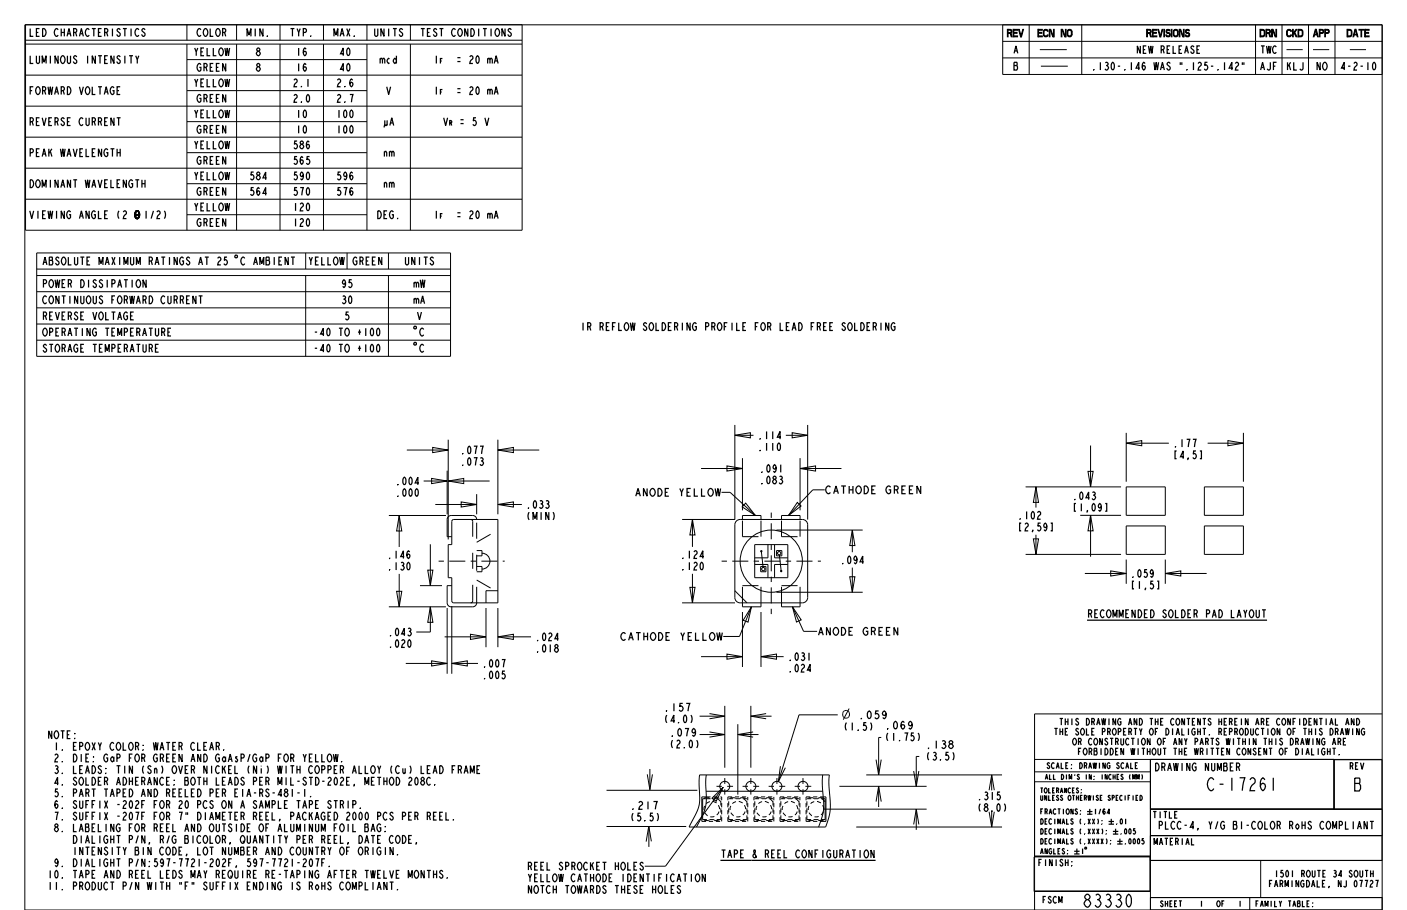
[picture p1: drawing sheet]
<svg xmlns="http://www.w3.org/2000/svg" width="432mm" height="279mm" viewBox="0 0 432 279" stroke-linecap="round" stroke-linejoin="round" font-family="sans-serif">
<path d="M323.6 223.6h1M325.2 220.6h1M329.5 226.9l.2-.2a1.08 1.08 0 0 1 .7 1 1.08 1.08 0 0 1-.7 1l-.5-1zM350.4 237.8l.2 .6-.2 .9M416.3 220.6a1.02 1.02 0 0 1 1 1 1.02 1.02 0 0 1-1 1z" fill="none" stroke="#000" stroke-width=".38"/>
<g fill="none" stroke="#000" stroke-width=".31">
<path d="M7.6 7.6h416.6v271.8h-416.6zM7.8 7.6v63.1h152.4v-63.1M7.8 12.3h152.4M7.8 13.5h152.4M57.4 18.3h55.2M57.4 7.6v4.7M57.4 13.5v57.2M72.6 7.6v4.7M72.6 13.5v57.2M85.9 7.6v4.7M85.9 13.5v57.2M99.3 7.6v4.7"/>
<path d="M99.3 13.5v57.2M112.6 7.6v4.7M112.6 13.5v57.2M125.9 7.6v4.7M125.9 13.5v57.2M307.7 7.6v15.3h116.5M307.7 12.7h116.5M307.7 17.8h116.5M315.8 7.6v15.3M332 7.6v15.3M385.3 7.6v15.3M393.4 7.6v15.3"/>
<path d="M401.6 7.6v15.3M409.7 7.6v15.3M7.8 23.1h152.4M7.8 32.6h152.4M57.4 27.8h55.2M57.4 37.4h55.2M7.8 42.1h152.4M7.8 51.6h152.4M57.4 46.9h55.2M57.4 56.4h55.2M7.8 61.2h152.4M11.3 77.7h127v31.7h-127z"/>
<path d="M57.4 65.9h55.2M93.8 77.7v4.9M106.5 77.7v4.9M119.2 77.7v4.9M11.3 82.6h127M11.3 84.6h127M11.3 89.6h127M11.3 94.5h127M11.3 99.5h127M93.8 84.6v24.8M119.2 84.6v24.8M11.3 104.4h127"/>
<path d="M124.9 138.2h12.7M132.8 137.4l4.8 .8-4.8 .8zM137.6 135v30.6M152.8 138.2l4.8-.8v1.6zM152.8 135v22.9M152.8 138.2h12.7M225.5 133.6l4.8-.7v1.5zM225.5 130.5v29M225.5 133.6h5.7M241.2 133.6h6.7M243.1 132.9l4.8 .7-4.8 .8zM247.9 130.5v29"/>
<path d="M334.7 136.8v12.7M345.6 136.1l4.8-.8v1.6zM345.6 136.1h13.1M345.6 132.9v15M370.6 136.1h11M376.8 135.3l4.8 .8-4.8 .8zM381.6 132.9v15M119.3 158.3h17.6M122.5 158.3l.8 4.7h-1.6zM122.5 158.3v9.6M130 147.7h7.2M132.5 146.9l4.7 .8-4.7 .8z"/>
<path d="M133.6 154.9h12.7M137.2 144.5v13.4M137.6 147.7l4.7-.8v1.6zM137.6 147.7h12.7M138.8 159.7l.5-.2h13.5v25.6h-13.5l-.6-.4-.1-7.3h-1v-10.2h1v-7.1zM141.5 154.1l4.8 .8-4.8 .8zM144.5 159.5l.4 .2 .2 .4M146.3 159.5a1.22 1.22 0 0 0-1.2-1.2h-6.7a1.22 1.22 0 0 0-1.2 1.2v5.3h1.4M146.3 151.7v6.2M152.8 154.9l4.8-.8v1.6zM152.8 154.9h7.4M209.3 159.5h16.3"/>
<path d="M212.5 159.5l.8 4.8h-1.6zM212.5 159.5v8.4M215.2 143.8h12.7M221.4 151.2h2.7l7.7 7.1M223.1 143.1l4.8 .7-4.8 .8zM226 160l1.1-.5h19.1l1.2 .5 .5 1.1v22.4l-.5 1.1-1.2 .5h-19.1l-1.1-.5-.5-1.1v-22.4zM227.9 159.5v-1.2h5.6v1.2M227.9 140.7v16M228.8 154.5l3 3.8-4-2.7zM239.8 159.5v-1.2h5.7v1.2M244.7 154.3l1.1 1.1-3.8 2.9zM245.5 143.8l4.8-.7v1.5z"/>
<path d="M245.5 143.8h12.7M245.5 140.7v16M253.1 150.4h-3.7l-7.4 7.9M314.8 149.5h29.2M317.9 149.5l.8 4.8h-1.6zM317.9 149.5v6.3M331.5 158.2h12.5M333.9 144.7h1.6l-.8 4.8zM334.7 158.2l.8 4.8h-1.6zM334.7 158.2v12.7M122.5 176.2v10.1M128.9 179.8h6.7"/>
<path d="M131.3 175h1.6l-.8 4.8zM132.1 167.1v12.7M138.6 179.8h-1.4v5.3a1.22 1.22 0 0 0 1.2 1.2h6.7a1.22 1.22 0 0 0 1.2-1.2M146.3 169h1.6v1.7h-1.6M146.3 173.9h1.6v1.6h-1.6M212.5 176.2v8.9M231.6 167.2h10.2v10.2h-10.2zM231.6 173.3h4.1v4.1M233.4 173.9h1.7v1.6h-1.7zM233.6 169.2l.6 5M235.7 167.2v4.1h-4.1M237.7 167.2v4.1h4.1"/>
<path d="M238.3 162.7h26.4M238.3 169h1.6v1.7h-1.6zM239.2 170.4l.5 4.9M241.8 173.3h-4.1v4.1M260.8 177.1h1.6l-.8 4.7zM261.6 162.7l.8 4.8h-1.6zM261.6 162.7v6.9M261.6 174.3v7.5M314.8 170.2h29.2M317.1 165.5h1.6l-.8 4.7zM317.9 164.2v6M332.9 176.1h12.7"/>
<path d="M340.9 175.3l4.7 .8-4.7 .8zM345.6 171.8v7.5M357.6 176.1l4.8-.8v1.6zM357.6 176.1h12.7M357.6 171.8v7.5M119.3 186.3h17.6M121.7 181.6h1.6l-.8 4.7zM132.1 186.3l.8 4.8h-1.6zM132.1 186.3v7.8h-4.3M136.4 195.5h12.7M137.2 186.7v20.2M138.6 186.1v20.8"/>
<path d="M144.4 194.7l4.7 .8-4.7 .8zM145.1 184.5l-.2 .4-.4 .2M149.1 186.7v12M152.8 195.5l4.8-.8v1.6zM152.8 186.7v12M152.8 195.5h10.2M152.8 181.4h-3.7v3.7M209.3 185.1h16.3M211.7 180.3h1.6l-.8 4.8zM225.5 181.4l3.7 3.7M227.9 185.1v1.2h5.6v-1.2M227.9 187.9v16.9"/>
<path d="M230.6 186.3l-1 4.7-1.5-.6zM230.6 186.3l-3.7 9.1h-4.9M233.5 187.9v16.9M238.3 181.8h26.4M239.8 185.1v1.2h5.7v-1.2M243.2 186.3l2.7 4-1.5 .7zM243.2 186.3l3.4 7.5h4.2M124.5 203.7h12.7M132.5 202.9l4.7 .8-4.7 .8zM138.6 203.7l4.8-.8v1.6zM138.6 203.7h8.1M215.2 201.6h12.7"/>
<path d="M223.1 200.8l4.8 .8-4.8 .8zM233.5 201.6l4.8-.8v1.6zM233.5 201.6h7M424.2 219.2h-106.7v60.2M317.5 233.2h106.7M317.5 237h35.6M353.1 233.2v46.2M409.4 233.2v15.3h14.7v-15.2h-14.7M409.4 233.2v15.2M317.5 240h35.6M353.1 248.4l71.1 .1M424.2 256.6h-71.2v7.6h71.1v-7.6"/>
<path d="M317.4 263.1h35.5v10.6h-35.5zM317.5 262.9h35.6M317.5 273.6h35.6M353.1 264.2h71.1M383.5 275.6v3.8M386.9 264.2v11.4M424.2 275.6h-71.1"/>
<circle cx="233.6" cy="169.2" r=".2"/>
<circle cx="234.3" cy="174.7" r=".51"/>
<circle cx="236.7" cy="172.3" r="9.6"/>
<circle cx="239.1" cy="169.9" r=".51"/>
<circle cx="239.7" cy="175.3" r=".2"/>
</g>
<g fill="none" stroke="#000" stroke-width=".31" stroke-dasharray="4.9 4.9" stroke-linecap="butt">
<path d="M146.3 178.1l6.5 3.7M146.3 166.5l6.5-3.8M147.9 169.9a2.44 2.44 0 0 1 2.5 2.4M150.4 172.3a2.44 2.44 0 0 1-2.5 2.4M227.9 179.8h5.6M227.9 164.8h5.6M227.9 164.8v-5.3M233.5 164.8v-5.3M239.8 179.8h5.7M239.8 164.8h5.7M239.8 164.8v-5.3M245.5 164.8v-5.1"/>
<path d="M145.1 184.5v-24.4M146.3 185.1v-25.6M227.9 185.1v-5.3M233.5 185.1v-5.3M239.8 185.1v-5.3M245.5 185.1v-5.3"/>
</g>
<path d="M134.6 172.3h20.3M221.5 172.3h30.4M236.7 188.5v-32.5" fill="none" stroke="#000" stroke-width=".31" stroke-dasharray="1.6 1.6 4.9 1.6" stroke-linecap="butt"/>
<!-- layer: 8_ALL_NOTES_BALLOONS_SYMBOLS_GT -->
<g fill="#000">
<path d="M41.3 65.7h.3zM41.3 65.8l.3-.1v.2zM41.3 66l.3 .1zM41.3 66.2l.3 .1zM41.3 66.3l.4 .1zM41.4 65.5h.3l-.1 .2zM41.4 66.4l.3 .2zM41.4 65.4l.3-.1v.2zM41.4 66.6l.3 .1zM41.4 65.3l.3-.1zM41.5 65.2l.2-.1zM41.5 66.7l.3 .2z"/>
<path d="M41.5 65h.3zM41.6 64.9h.2zM41.6 66.9h.2zM41.6 66.9h.3zM41.6 64.9h.3zM41.4 65.5l.2 .2zM41.3 66l1.3-.1zM41.3 65.8l.3 .1-.3 .1zM41.4 65.4l.3 .1zM41.4 65.3h.3zM41.7 64.8h.3zM41.5 65.2h.2z"/>
<path d="M41.7 67h.2zM41.7 67.1h.3zM41.5 65l.2 .1zM41.6 64.9l.2 .1zM41.8 64.7h.5zM41.8 64.7h.6zM41.8 67.1h.6zM41.6 64.9l.3-.1zM41.8 67.1h.3zM41.9 67.1h.4zM41.9 64.7h.3zM41.8 64.8l.6-.1z"/>
<path d="M42.1 64.8h.3zM41.7 64.8h.4zM41.8 67.1h.4zM42.2 67.1l.3-.1zM42 67.2l.3-.1zM42.2 64.8h.2zM41.9 64.7h.4zM42.3 64.8h.2zM42.3 67h.2zM42.3 64.8l.2 .1zM41.9 67.1h.5zM42.3 67l.3-.1z"/>
<path d="M42.3 64.9h.3zM42.4 66.8h.2zM42.4 66.9l.2-.1zM42.4 65h.2zM42.4 65.1h.3zM42.5 66.7h.2zM42.5 65.2h.3zM42.5 66.6h.3zM42.2 67h.3zM42.5 66.5h.3zM42.5 65.3l.3 .1zM42.5 66.4l.4-.2z"/>
<path d="M42.5 65.5h.3zM42.5 66.2l.4-.1zM42.6 65.7l.3 .1zM41.6 66l1.3-.1zM42.6 66l.3-.1zM42.6 65.9h.3zM42.4 66.9h.2zM42.5 66.7l.1 .1zM42.5 66.6l.2 .1zM42.5 66.5l.3 .1zM42.5 65.3l.3 .1-.3 .1zM42.6 65.7l.2-.2z"/>
<path d="M42.5 65.5h.3l-.2 .2zM42.5 66.5l.3-.1zM42.5 66.4h.3zM42.6 65.7l.3 .1-.3 .1zM42.6 66l.3 .1-.4 .1zM42.5 66.2h.4l-.4 .2z"/>
</g>
<g fill="none" stroke="#000" stroke-width=".31">
<path d="M319.1 15.2h8.3M394.8 15.2h5M403 15.2h4.9M414.3 15.2h4.9M319.4 20.3h8.3M41.3 66l1.3-.1zM41.3 65.8l.3 .1-.3 .1zM41.3 66l.3 .1zM41.3 66.2l.3 .1zM41.3 65.7h.3zM41.3 65.8l.3-.1v.2zM41.3 66.3l.4 .1z"/>
<path d="M41.4 65.5l.2 .2zM41.4 66.4l.3 .2zM41.4 65.5h.3l-.1 .2zM41.4 65.4l.3 .1zM41.4 65.4l.3-.1v.2zM41.4 66.6l.3 .1zM41.4 65.3l.3-.1zM41.4 65.3h.3zM41.5 66.7l.3 .2zM41.5 65.2h.2zM41.5 65.2l.2-.1zM41.5 65h.3z"/>
<path d="M41.5 65l.2 .1zM41.6 66.9h.2zM41.6 64.9l.2 .1zM41.6 64.9h.2zM41.6 66.9h.3zM41.6 66l1.3-.1zM41.6 64.9l.3-.1zM41.6 64.9h.3zM41.7 67h.2zM41.7 64.8h.4zM41.7 64.8h.3zM41.7 67.1h.3z"/>
<path d="M41.8 64.8l.6-.1zM41.8 67.1h.6zM41.8 67.1h.4zM41.8 67.1h.3zM41.8 64.7h.5zM41.8 64.7h.6zM41.9 67.1h.5zM41.9 67.1h.4zM41.9 64.7h.3zM42 64.7h.1M41.9 64.7h.4zM42 67.2l.3-.1z"/>
<path d="M42.2 67.2h.1M42.1 64.8h.3zM42.2 67.1l.3-.1zM42.2 64.8h.2zM42.2 67h.3zM42.3 64.8h.2zM42.3 67h.2zM42.3 64.8l.2 .1zM42.3 67.1h.1M42.3 67l.3-.1zM42.3 64.9h.3zM42.4 66.9h.2z"/>
<path d="M42.4 66.9l.2-.1zM42.4 65h.2zM42.4 66.8h.2zM42.4 65.1h.3zM42.5 66.7l.1 .1zM42.5 66.7h.2zM42.5 65.2h.3zM42.5 66.6l.2 .1zM42.5 66.6h.3zM42.5 66.5l.3-.1zM42.5 66.5h.3zM42.5 66.5l.3 .1z"/>
<path d="M42.5 65.3l.3 .1-.3 .1zM42.5 65.3l.3 .1zM42.5 66.4l.4-.2zM42.5 66.4h.3zM42.5 65.5h.3l-.2 .2zM42.5 66.2h.4l-.4 .2zM42.5 65.5h.3zM42.5 66.2l.4-.1zM42.6 65.7l.2-.2zM42.6 65.7l.3 .1zM42.6 66l.3-.1zM42.6 65.7l.3 .1-.3 .1z"/>
<path d="M42.6 66l.3 .1-.4 .1zM42.6 65.9h.3zM345.6 149.5h12v8.7h-12zM369.6 149.5h12v8.7h-12zM345.6 161.5h12v8.7h-12zM369.6 161.5h12v8.7h-12zM214.7 219.9h7.7M217.7 219.1l4.7 .8M222.4 219.9l-4.7 .8M222.4 216.7v19M230.4 219.9h6.4M230.4 219.9l4.7 .8"/>
<path d="M230.4 216.7v19M235.1 219.1l-4.7 .8M257.1 219.5h-11.9l-6.3 20.5M260.6 217.5l-1.8 3.5M260.7 219.1a1.12 1.12 0 0 0-1.6-.8 1.12 1.12 0 0 0-.3 1.8 1.04 1.04 0 0 0 1.1 .4 1.04 1.04 0 0 0 .8-1M260.7 219v.6M198.6 237.8l.8 4.7M199.4 236.1v6.4M200.2 237.8l-.8 4.7M214.7 225.5h7.7M214.7 237.9h39.8l-.1 2.6 .3 3.7a17.1 17.1 0 0 1-1.3 9.7h-41.9l1-2a13 13 0 0 0 2.1-10zM216.8 237.9l-.2 1.9 .1 3.2a15.1 15.1 0 0 1-2.8 10.6l-.2 .3"/>
<path d="M217.7 224.7l4.7 .8M222.4 225.5l-4.7 .8M226.4 225.5h6.4M226.4 225.5l4.7 .8M226.4 222.4v21.6M231.1 224.7l-4.7 .8M239.5 235.2l-.6 4.8M241 235.7l-2.1 4.3M252.5 237.9l-.2 2.7 .3 3.1a16.5 16.5 0 0 1-1.4 10.2M265.8 237.9h41.7M268.9 233.2l.8 4.7M270.4 233.2l-.7 4.7"/>
<path d="M270.5 226.4h-.8v11.5M280.4 236.7l.8 4.7M282 236.7l-.8 4.7M282.1 232.3h-.9v9.1M304.3 237.9l.8 4.7M304.3 237.9v4.8M304.3 237.9l-.7 4.7M186.1 253.8h24.5M186.1 242.6h27.9M199.1 253.7l-.8 4.7M199.1 253.6l.8 4.7M199.1 253.7v6.3"/>
<path d="M216.7 242.9h35.8M216.8 244.7h-1.4v6.1M216.8 244.9h-.6v.3M216.8 245.2h-1.2v5.1M218.5 245.1l3.4-3.4-2.1 4.3zM221.9 241.7l-17.7 24.3h-6.3M252.6 251.6v.3h-.7M252.6 244.7h.9v7.5h-1.7M252.7 245.2h.5v6.4h-1.2M252.7 245.7l.5 .5M252.8 248.4h31.6M257.6 241.4h26.8"/>
<path d="M262.8 253.9h44.7M269.7 241.4l.7 4.7M269.7 241.4v6.4M269.7 241.4l-.8 4.7M281.2 248.4l.8 4.7M281.2 248.4v6.4M281.2 248.4l-.8 4.7M303.6 249.2l.7 4.7M304.3 248.8v5.1M305.1 249.2l-.8 4.7"/>
<circle cx="222.4" cy="241.4" r="1.52"/>
<circle cx="230.4" cy="241.4" r="1.52"/>
<circle cx="238.4" cy="241.4" r="1.52"/>
<circle cx="246.4" cy="241.4" r="1.52"/>
</g>
<g fill="none" stroke="#000" stroke-width=".38">
<path d="M69.7 78.9h-.7l-.2 1 .3-.2a.8 .8 0 0 1 .7 .8 .8 .8 0 0 1-.7 .8l-.4-.4M72.3 78.3l.6 .2-.2 .6-.6-.2zM274.7 99.5l-.4-.4a1.27 1.27 0 0 0-.8 1.2 1.27 1.27 0 0 0 .8 1.2l.4-.4v-.8h-.5M127.2 100.2l.6 .2-.2 .6-.6-.2zM127.2 105.1l.6 .2-.2 .6-.6-.2zM130 101.2l-.3-.4a1.27 1.27 0 0 0-.9 1.2 1.27 1.27 0 0 0 .9 1.2l.3-.4M130 106.1l-.3-.4a1.27 1.27 0 0 0-.9 1.2 1.27 1.27 0 0 0 .9 1.2l.3-.4M333.6 190.4h55.2M387.3 187.2h1.2M68.6 230.1l.1 .2zM104.8 233.7l.1 .2zM132.1 239.1l-.4-.4a1.27 1.27 0 0 0-.8 1.2 1.27 1.27 0 0 0 .8 1.2l.4-.4"/>
<path d="M144.4 237.5v-2.4l.5 2 .6-2v2.4M146.4 236.3h.6M147.3 235.1h-.9v2.4h.9M95.3 244.4l.1 .2zM110.5 248l.2 .2zM118.2 255.2l.1 .2zM118.2 253.8l.1 .2zM126.4 256.5h-1v2.4h1M127.8 258.9l-.1-.2 .1 .2-.2 .4M133.4 240.9l.1 .2zM136.9 249.4v2.4h.9M139.1 251.6l.1 .2z"/>
<path d="M333.6 249.2h1.7M333.6 250h1.7M334.4 248.3v1.7M336.2 248.3v1.7M337.8 248.3l-.5 1.7M339.1 248.6l-.3-.3-.3 .6 .1 .8 .2 .3 .2-.1 .1-.7-.3-.2-.3 .4M340.2 252.2h1.7M340.2 253h1.7M340.6 249.6h-.8l.6-1.3v1.7M341 251.4v1.6M341.5 255.3h1.7M341.5 256.1h1.7"/>
<path d="M342.4 254.4v1.7M342.7 252.9l.1 .1zM342.9 258.3h1.6M342.9 259.1h1.6M343.7 257.5v1.6M344 251.5h.3l.2 .4-.1 .9-.3 .2-.3-.5zM344 256l.1 .1zM345.3 254.6h.3l.2 .4-.1 .8-.3 .3-.3-.6zM345.4 259v.1zM345.4 251.4v1.6M346.6 254.6h.3l.2 .4-.1 .8-.2 .3-.4-.6zM346.6 257.6h.3l.2 .4-.1 .9-.2 .2-.4-.5z"/>
<path d="M347.9 257.6h.4l.1 .4-.1 .9-.2 .2-.3-.5zM348.4 254.4h-.5l-.1 .7 .2-.1a.55 .55 0 0 1 .5 .5 .55 .55 0 0 1-.5 .6l-.2-.3M349.2 257.6h.4l.1 .4v.9l-.3 .2-.3-.5zM351.1 257.5h-.5l-.1 .7 .1-.2a.55 .55 0 0 1 .5 .6 .55 .55 0 0 1-.5 .5l-.2-.2M101 265.9l.1 .2zM122 262.3l.1 .2zM122 273l.1 .2zM135.9 267.7l-.4-.4-.6 .4 .2 .4 .8 .7-.1 .6-.5 .2-.5-.6M137.2 269.4l.1 .2zM221.1 264.2h47.6M329.7 261.4h1.6M329.7 262.2h1.6"/>
<path d="M330.5 260.5v1.7M332.2 260.5v1.7M333 260.1l.5 .2-.2 .4-.4-.2z"/>
</g>
<g fill="none" stroke="#000" stroke-width=".31" stroke-dasharray="1.3 .9" stroke-linecap="butt">
<path d="M215.4 252.2h6.1M215.4 252.2v-1.4M215.6 251.6h5.6M215.6 251.6v-1.3M216.2 251.9h1.4M216.2 251.9v-.3M216.8 244.7h4.7M216.8 244.9h.8M216.8 245.2h4.4M217.6 251.9v-.3M217.6 245.2v-.3M219.2 251.9h1.4"/>
<path d="M219.2 244.9h1.4M219.2 251.9v-.3M219.2 245.2v-.3M220.3 245.2l.9 1M220.6 251.9v-.3M220.6 245.2v-.3M220.8 248.4a2.39 2.39 0 0 0-3.4-2.1 2.39 2.39 0 0 0-.5 4 2.39 2.39 0 0 0 3.9-1.3v-.6M221.2 251.6v-6.4M221.5 252.2v-7.5M223.4 252.2h6.1M223.4 244.7h6.1M223.4 252.2v-7.5"/>
<path d="M223.6 251.6h5.6M223.6 245.2h5.6M223.6 251.6v-6.4M224.2 251.9h1.4M224.2 244.9h1.4M224.2 251.9v-.3M224.2 245.2v-.3M225.6 251.9v-.3M225.6 245.2v-.3M227.2 251.9h1.4M227.2 244.9h1.4M227.2 251.9v-.3"/>
<path d="M227.2 245.2v-.3M228.3 245.2l.9 1M228.6 251.9v-.3M228.6 245.2v-.3M228.8 248.4a2.39 2.39 0 0 0-3.4-2.1 2.39 2.39 0 0 0-.5 4 2.39 2.39 0 0 0 3.9-1.3v-.6M229.2 251.6v-6.4M229.5 252.2v-7.5M231.4 252.2h6.1M231.4 244.7h6.1M231.4 252.2v-7.5M231.6 251.6h5.6M231.6 245.2h5.6"/>
<path d="M231.6 251.6v-6.4M232.2 251.9h1.4M232.2 244.9h1.4M232.2 251.9v-.3M232.2 245.2v-.3M233.6 251.9v-.3M233.6 245.2v-.3M235.2 251.9h1.4M235.2 244.9h1.4M235.2 251.9v-.3M235.2 245.2v-.3M236.3 245.2l.9 1"/>
<path d="M236.6 251.9v-.3M236.6 245.2v-.3M236.8 248.4a2.39 2.39 0 0 0-3.4-2.1 2.39 2.39 0 0 0-.5 4 2.39 2.39 0 0 0 3.9-1.3v-.6M237.2 251.6v-6.4M237.5 252.2v-7.5M239.4 252.2h6.1M239.4 244.7h6.1M239.4 252.2v-7.5M239.6 251.6h5.6M239.6 245.2h5.6M239.6 251.6v-6.4M240.2 251.9h1.4"/>
<path d="M240.2 244.9h1.4M240.2 251.9v-.3M240.2 245.2v-.3M241.6 251.9v-.3M241.6 245.2v-.3M243.2 251.9h1.4M243.2 244.9h1.4M243.2 251.9v-.3M243.2 245.2v-.3M244.3 245.2l.9 1M244.6 251.9v-.3M244.6 245.2v-.3"/>
<path d="M244.8 248.4a2.39 2.39 0 0 0-3.4-2.1 2.39 2.39 0 0 0-.5 4 2.39 2.39 0 0 0 3.9-1.3v-.6M245.2 251.6v-6.4M245.5 252.2v-7.5M247.4 252.2h4.4M247.4 244.7h5.2M247.4 252.2v-7.5M247.6 251.6h4.4M247.6 245.2h5.1M247.6 251.6v-6.4M248.2 251.9h1.4M248.2 244.9h1.4M248.2 251.9v-.3"/>
<path d="M248.2 245.2v-.3M249.6 251.9v-.3M249.6 245.2v-.3M251.2 251.9h.7M251.2 244.9h1.4M251.2 251.9v-.3M251.2 245.2v-.3M252.3 245.2l.4 .5M252.6 245.2v-.3M252.8 248.4a2.39 2.39 0 0 0-3.4-2.1 2.39 2.39 0 0 0-.5 4 2.39 2.39 0 0 0 3.9-1.3v-.6"/>
</g>
<path d="M219.9 241.4h5.1M222.4 244v-5.1M227.9 241.4h5.1M230.4 244v-5.1M235.9 241.4h5.1M238.4 244v-5.1M243.9 241.4h5.1M246.4 244v-5.1" fill="none" stroke="#000" stroke-width=".31" stroke-dasharray="1.6 1.6 4.9 1.6" stroke-linecap="butt"/>
<g font-size="5.2">
<text x="370.4" y="242.8">C-17261</text>
<text x="415.2" y="242.9">B</text>
<text x="332.1" y="278.5">83330</text>
</g>
<g font-size="3.1">
<text x="8.8" y="11.2">LED CHARACTERISTICS</text>
<text x="60.3" y="11.2">COLOR</text>
<text x="75.6" y="11.2">MIN.</text>
<text x="88.9" y="11.2">TYP.</text>
<text x="102.2" y="11.2">MAX.</text>
<text x="114.6" y="11.2">UNITS</text>
<text x="129.2" y="11.2">TEST CONDITIONS</text>
<text x="59.4" y="17.1">YELLOW</text>
<text x="78.3" y="17.1">8</text>
<text x="90.8" y="17.1">16</text>
<text x="104.1" y="17.1">40</text>
<text x="8.8" y="19.5">LUMINOUS INTENSITY</text>
<text x="60.3" y="21.9">GREEN</text>
<text x="78.3" y="21.9">8</text>
<text x="90.7" y="21.9">16</text>
<text x="104.1" y="21.9">40</text>
<text x="116.5" y="19.5">mcd</text>
<text x="133" y="19.5">I</text>
<text x="140" y="19.5">= 20 mA</text>
<text x="310.9" y="21.5">B</text>
<text x="335.4" y="21.5">.130-.146 WAS &quot;.125-.142&quot;</text>
<text x="386.6" y="21.5">AJF</text>
<text x="394.7" y="21.5">KLJ</text>
<text x="403.8" y="21.5">NO</text>
<text x="411.4" y="21.5">4-2-10</text>
<text x="8.8" y="29">FORWARD VOLTAGE</text>
<text x="59.4" y="26.6">YELLOW</text>
<text x="89.8" y="26.6">2.1</text>
<text x="103.2" y="26.6">2.6</text>
<text x="118.4" y="29">V</text>
<text x="133" y="29">I</text>
<text x="140" y="29">= 20 mA</text>
<text x="60.3" y="31.4">GREEN</text>
<text x="89.8" y="31.4">2.0</text>
<text x="103.2" y="31.4">2.7</text>
<text x="8.8" y="38.5">REVERSE CURRENT</text>
<text x="59.4" y="36.2">YELLOW</text>
<text x="60.3" y="40.9">GREEN</text>
<text x="90.7" y="40.9">10</text>
<text x="90.8" y="36.2">10</text>
<text x="103.2" y="40.9">100</text>
<text x="103.2" y="36.2">100</text>
<text x="117.4" y="38.5">µA</text>
<text x="135.8" y="38.5">V</text>
<text x="140.9" y="38.5">= 5 V</text>
<text x="59.4" y="45.7">YELLOW</text>
<text x="89.8" y="45.7">586</text>
<text x="8.8" y="48.1">PEAK WAVELENGTH</text>
<text x="60.3" y="50.4">GREEN</text>
<text x="89.8" y="50.4">565</text>
<text x="117.4" y="48.1">nm</text>
<text x="8.8" y="57.6">DOMINANT WAVELENGTH</text>
<text x="59.4" y="55.2">YELLOW</text>
<text x="60.3" y="60">GREEN</text>
<text x="76.5" y="55.2">584</text>
<text x="76.5" y="60">564</text>
<text x="89.8" y="55.2">590</text>
<text x="89.8" y="60">570</text>
<text x="103.2" y="55.2">596</text>
<text x="103.2" y="60">576</text>
<text x="117.4" y="57.6">nm</text>
<text x="59.4" y="64.7">YELLOW</text>
<text x="89.8" y="64.7">120</text>
<text x="8.8" y="67.1">VIEWING ANGLE (2</text>
<text x="43.9" y="67.1">1/2)</text>
<text x="60.3" y="69.5">GREEN</text>
<text x="89.8" y="69.5">120</text>
<text x="115.6" y="67.1">DEG.</text>
<text x="133" y="67.1">I</text>
<text x="140" y="67.1">= 20 mA</text>
<text x="12.9" y="81.3">ABSOLUTE MAXIMUM RATINGS AT 25</text>
<text x="73.7" y="81.3">C AMBIENT</text>
<text x="94.6" y="81.3">YELLOW</text>
<text x="108.2" y="81.3">GREEN</text>
<text x="124.1" y="81.3">UNITS</text>
<text x="12.9" y="88.3">POWER DISSIPATION</text>
<text x="104.7" y="88.3">95</text>
<text x="126.9" y="88.3">mW</text>
<text x="12.9" y="93.2">CONTINUOUS FORWARD CURRENT</text>
<text x="104.7" y="93.2">30</text>
<text x="126.9" y="93.2">mA</text>
<text x="12.9" y="98.2">REVERSE VOLTAGE</text>
<text x="105.6" y="98.2">5</text>
<text x="127.8" y="98.2">V</text>
<text x="178" y="101.5">IR REFLOW SOLDERING PROFILE FOR LEAD FREE SOLDERING</text>
<text x="12.9" y="103.2">OPERATING TEMPERATURE</text>
<text x="96.3" y="103.2">-40 TO +100</text>
<text x="12.9" y="108.1">STORAGE TEMPERATURE</text>
<text x="96.3" y="108.1">-40 TO +100</text>
<text x="232.4" y="134.8">.114</text>
<text x="359.9" y="137.3">.177</text>
<text x="141.2" y="139.4">.077</text>
<text x="141.2" y="142.9">.073</text>
<text x="232.4" y="138.4">.110</text>
<text x="359.9" y="140.8">[4,5]</text>
<text x="121.3" y="148.9">.004</text>
<text x="233" y="145">.091</text>
<text x="233" y="148.6">.083</text>
<text x="121.3" y="152.4">.000</text>
<text x="194.7" y="152.3">ANODE</text>
<text x="208.1" y="152.3">YELLOW</text>
<text x="253.1" y="151.6">CATHODE</text>
<text x="271.1" y="151.6">GREEN</text>
<text x="329" y="153.4">.043</text>
<text x="161.3" y="156.1">.033</text>
<text x="161.3" y="159.6">(MIN)</text>
<text x="312.2" y="159.4">.102</text>
<text x="329" y="157">[1,09]</text>
<text x="312.2" y="163">[2,59]</text>
<text x="118.7" y="171.5">.146</text>
<text x="208.7" y="171.5">.124</text>
<text x="257.8" y="173.1">.094</text>
<text x="118.7" y="175">.130</text>
<text x="208.7" y="175">.120</text>
<text x="346.8" y="177.3">.059</text>
<text x="346.8" y="180.8">[1,5]</text>
<text x="333.6" y="189.6">RECOMMENDED SOLDER PAD LAYOUT</text>
<text x="119" y="195.2">.043</text>
<text x="164.2" y="196.7">.024</text>
<text x="190.2" y="196.6">CATHODE</text>
<text x="207.9" y="196.6">YELLOW</text>
<text x="250.8" y="195">ANODE</text>
<text x="264.2" y="195">GREEN</text>
<text x="119" y="198.8">.020</text>
<text x="164.2" y="200.3">.018</text>
<text x="241.7" y="202.8">.031</text>
<text x="147.9" y="204.9">.007</text>
<text x="147.9" y="208.4">.005</text>
<text x="241.7" y="206.3">.024</text>
<text x="203.6" y="218.4">.157</text>
<text x="203.6" y="221.9">(4.0)</text>
<text x="263.2" y="220.7">.059</text>
<text x="14.5" y="226.8">NOTE:</text>
<text x="205.3" y="226.1">.079</text>
<text x="258.7" y="224.2">(1.5)</text>
<text x="271.4" y="223.9">.069</text>
<text x="271.4" y="227.4">(1.75)</text>
<text x="16.3" y="230.3">1. EPOXY COLOR: WATER CLEAR.</text>
<text x="16.3" y="233.9">2. DIE: GaP FOR GREEN AND GaAsP/GaP FOR YELLOW.</text>
<text x="205.3" y="229.6">(2.0)</text>
<text x="284" y="229.8">.138</text>
<text x="284" y="233.4">(3.5)</text>
<text x="16.3" y="237.5">3. LEADS: TIN (Sn) OVER NICKEL (Ni) WITH COPPER ALLOY (Cu) LEAD FRAME</text>
<text x="354.2" y="236.7">DRAWING NUMBER</text>
<text x="16.3" y="241.1">4. SOLDER ADHERANCE: BOTH LEADS PER MIL-STD-202E, METHOD 208C.</text>
<text x="16.3" y="244.6">5. PART TAPED AND REELED PER EIA-RS-481-1.</text>
<text x="299.8" y="245.6">.315</text>
<text x="16.3" y="248.2">6. SUFFIX -202F FOR 20 PCS ON A SAMPLE TAPE STRIP.</text>
<text x="16.3" y="251.8">7. SUFFIX -207F FOR 7&quot; DIAMETER REEL, PACKAGED 2000 PCS PER REEL.</text>
<text x="193.2" y="248.5">.217</text>
<text x="299.8" y="249.1">(8.0)</text>
<text x="16.3" y="255.4">8. LABELING FOR REEL AND OUTSIDE OF ALUMINUM FOIL BAG:</text>
<text x="193.2" y="252.1">(5.5)</text>
<text x="356.1" y="254.6">PLCC-4, Y/G BI-COLOR RoHS COMPLIANT</text>
<text x="21.9" y="258.9">DIALIGHT P/N, R/G BICOLOR, QUANTITY PER REEL, DATE CODE,</text>
<text x="21.9" y="262.5">INTENSITY BIN CODE, LOT NUMBER AND COUNTRY OF ORIGIN.</text>
<text x="221.1" y="263.4">TAPE &amp; REEL CONFIGURATION</text>
<text x="14.5" y="269.6">10. TAPE AND REEL LEDS MAY REQUIRE RE-TAPING AFTER TWELVE MONTHS.</text>
<text x="16.3" y="266.1">9. DIALIGHT P/N:597-7721-202F, 597-7721-207F.</text>
<text x="161.7" y="267.1">REEL SPROCKET HOLES</text>
<text x="14.5" y="273.2">11. PRODUCT P/N WITH &quot;F&quot; SUFFIX ENDING IS RoHS COMPLIANT.</text>
<text x="161.7" y="270.7">YELLOW CATHODE IDENTIFICATION</text>
<text x="161.7" y="274.3">NOTCH TOWARDS THESE HOLES</text>
</g>
<g font-size="3">
<text x="309.1" y="11.3">REV</text>
<text x="318.6" y="11.3">ECN NO</text>
<text x="350.6" y="11.3">REVISIONS</text>
<text x="386.7" y="11.3">DRN</text>
<text x="394.8" y="11.3">CKD</text>
<text x="403" y="11.3">APP</text>
<text x="413.4" y="11.3">DATE</text>
<text x="310.9" y="16.4">A</text>
<text x="348.8" y="16.4">NEW RELEASE</text>
<text x="386.7" y="16.4">TWC</text>
</g>
<g font-size="2.6">
<text x="324.5" y="225.7">THE SOLE PROPERTY OF DIALIGHT. REPRODUCTION OF THIS DRAWING</text>
<text x="326.1" y="222.6">THIS DRAWING AND THE CONTENTS HEREIN ARE CONFIDENTIAL AND</text>
<text x="330" y="228.7">OR CONSTRUCTION OF ANY PARTS WITHIN THIS DRAWING ARE</text>
<text x="331.6" y="231.8">FORBIDDEN WITHOUT THE WRITTEN CONSENT OF DIALIGHT.</text>
<text x="414" y="236.2">REV</text>
<text x="353.6" y="251.2">TITLE</text>
<text x="353.9" y="259.4">MATERIAL</text>
<text x="318.4" y="265.9">FINISH:</text>
<text x="391.3" y="269.3">1501 ROUTE 34 SOUTH</text>
<text x="389.6" y="272.3">FARMINGDALE, NJ 07727</text>
<text x="319.7" y="277.3">FSCM</text>
</g>
<g font-size="2.3">
<text x="321.2" y="236">SCALE:</text>
<text x="331.2" y="236">DRAWING SCALE</text>
<text x="355.9" y="278.4">SHEET</text>
<text x="368" y="278.4">1</text>
<text x="373.3" y="278.4">OF</text>
<text x="379.9" y="278.4">1</text>
<text x="385.1" y="278.4">FAMILY TABLE:</text>
</g>
<g font-size="2.1">
<text x="319.1" y="250">FRACTIONS:</text>
<text x="319.1" y="256.1">DECIMALS (.XXX):</text>
<text x="319.1" y="253">DECIMALS (.XX):</text>
<text x="319.1" y="259.1">DECIMALS (.XXXX):</text>
<text x="319.1" y="262.2">ANGLES:</text>
</g>
<g font-size="2">
<text x="134.9" y="19.5">F</text>
<text x="134.9" y="29">F</text>
<text x="137.7" y="38.5">R</text>
<text x="134.9" y="67.1">F</text>
<text x="320.6" y="239.3">ALL DIM'S IN: INCHES (MM)</text>
<text x="319.1" y="243.5">TOLERANCES:</text>
<text x="319.1" y="245.7">UNLESS OTHERWISE SPECIFIED</text>
</g>
</svg>
